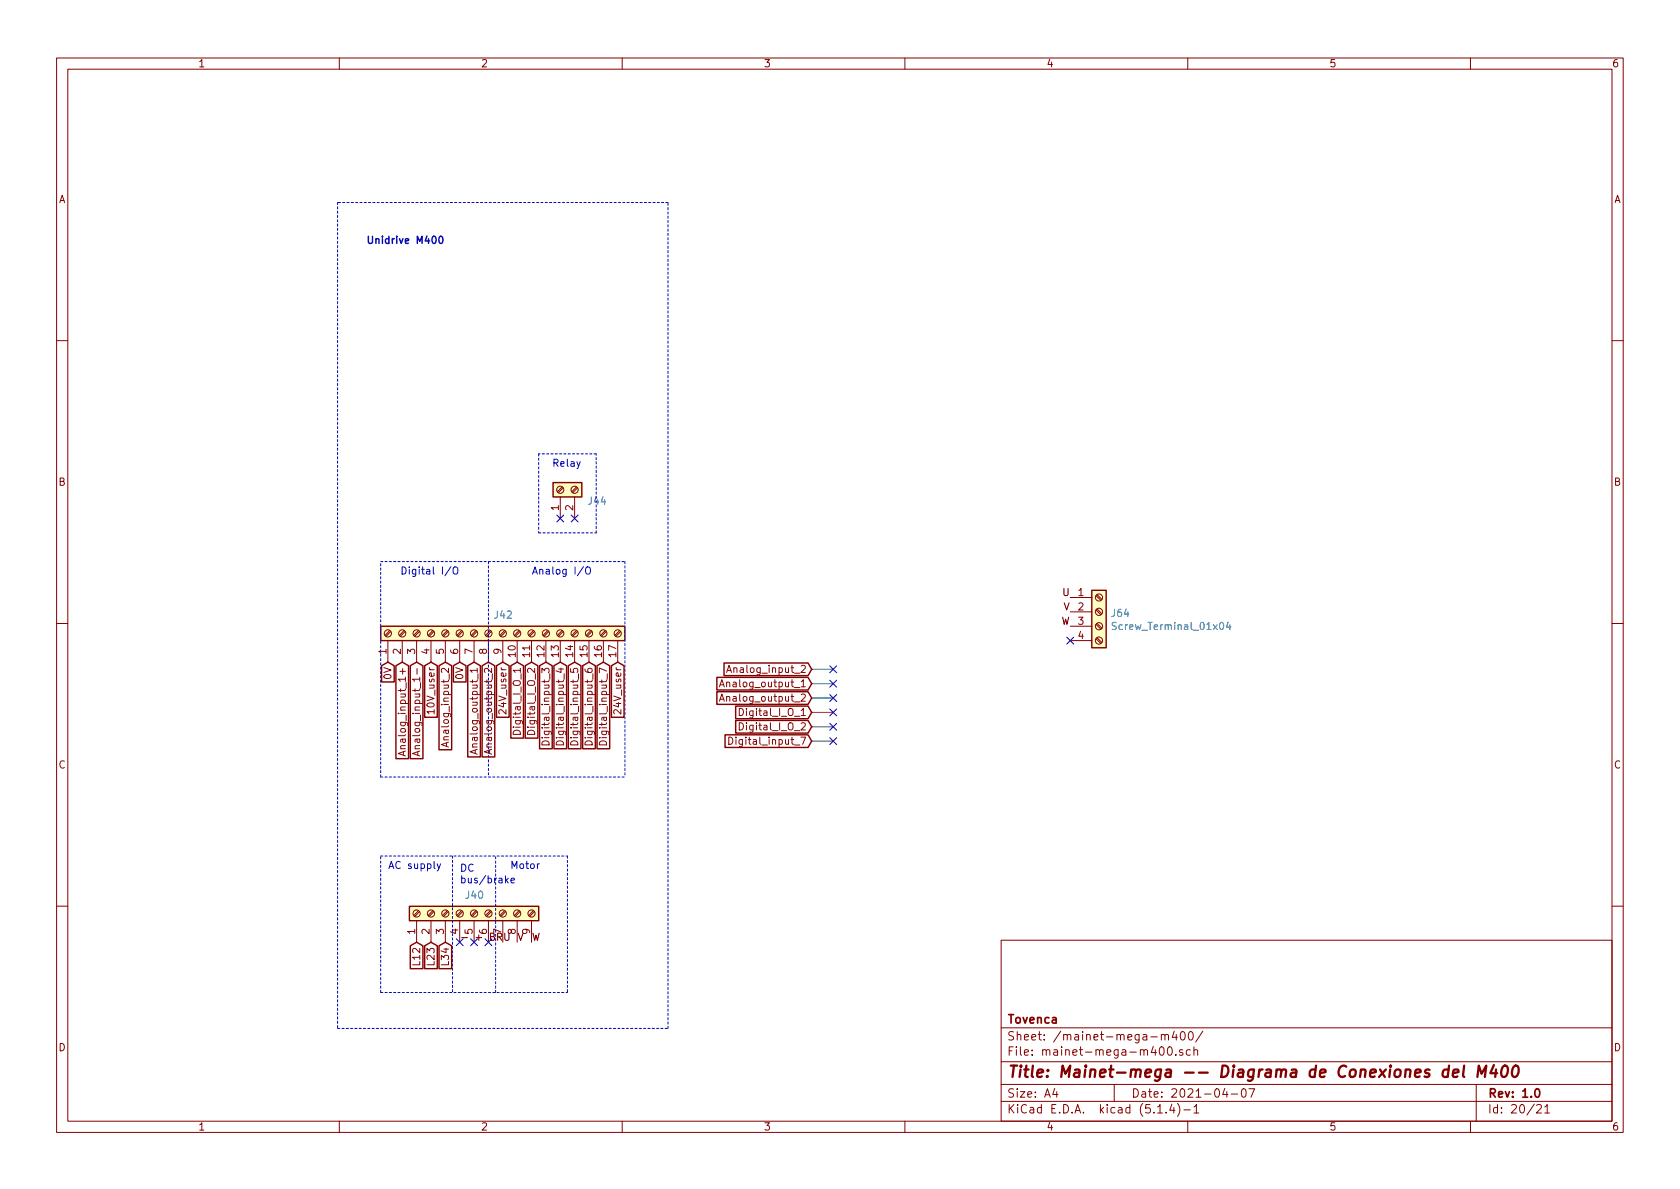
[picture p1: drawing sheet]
<svg xmlns="http://www.w3.org/2000/svg" width="297mm" height="210mm" viewBox="0 0 297 210" stroke-linecap="round" stroke-linejoin="round" font-family="sans-serif">
<g fill="none" stroke="#840000" stroke-width=".18">
<path d="M10 10.3h277v189.9h-277zM12 12.2h273v186.1h-273zM60 10.3v1.9M110 10.3v1.9M160 10.3v1.9M210 10.3v1.9M260 10.3v1.9M10 60.2h2M285 60.2h2M99.1 87.9v3.8M99.4 86.1l-.8 .9M99.6 86.3l-.9 .8"/>
<path d="M101.6 87.9v3.8M101.9 86.1l-.8 .9M102.1 86.3l-.8 .8M10 110.3h2M68.6 113.3v3.8M68.9 111.5l-.8 .9M69.1 111.7l-.9 .8M71.1 113.3v3.8M71.2 118.2v1M71.5 111.5l-.9 .9M71.6 111.7l-.8 .8M73.7 113.3v3.8"/>
<path d="M73.7 118.2v1M74 111.5l-.8 .9M74.2 111.7l-.9 .8M76.2 113.3v3.8M76.5 111.5l-.8 .9M76.7 111.7l-.8 .8M78.7 113.3v3.8M79.1 111.5l-.9 .9M79.2 111.7l-.8 .8M79.3 118.2v.8l-.7-.8h-.2h-.2l-.2 .2 .2 .5M81.3 113.3v3.8M81.6 111.5l-.8 .9"/>
<path d="M81.8 111.7l-.9 .8M83.8 113.3v3.8M84.2 111.5l-.9 .9M84.3 111.7l-.8 .8M84.4 118.5h-1.3l.4 .4M84.4 118.2v.7M86.4 113.3v3.8M86.7 111.5l-.8 .9M86.9 111.7l-.9 .8M86.9 118.2v.8l-.7-.8h-.2h-.2l-.2 .2 .2 .5M88.9 113.3v3.8M89.2 111.5l-.8 .9"/>
<path d="M89.4 111.7l-.8 .8M91.4 113.3v3.8M91.8 111.5l-.9 .9M91.9 111.7l-.8 .8M94 113.3v3.8M94.3 111.5l-.8 .9M94.5 111.7l-.9 .8M95.8 119v-.8l.5 .4 .1-.4h.6l.1 .2-.1 .6M96.5 113.3v3.8M96.9 111.5l-.9 .9M97 111.7l-.8 .8M99.1 113.3v3.8"/>
<path d="M99.2 118.1v.8l-.9-.3M99.4 111.5l-.8 .9M99.6 111.7l-.9 .8M100.9 118.2v.6l.6 .1-.1-.2 .1-.5h.5l.2 .2-.2 .5M101.6 113.3v3.8M101.9 111.5l-.8 .9M102.1 111.7l-.8 .8M103.4 118.3v.2a.79 .79 0 0 0 1.3 .2l-.1-.5h-.6l-.1 .5 .3 .2M104.1 113.3v3.8M104.5 111.5l-.9 .9M104.6 111.7l-.8 .8M106.7 113.3v3.8"/>
<path d="M107 111.5l-.8 .9M107.2 111.7l-.9 .8M107.2 118.7l-1.2-.6v.9M109.2 113.3v3.8M109.6 111.5l-.9 .9M109.7 111.7l-.8 .8M128.5 118.9l.4-1.3 .4 1.3M128.6 118.6h.6M141.7 117.8l.4-.2 .2 .2 .1 .2-.1 .2-.7 .7h.8M189.2 105.7h3.8M189.2 108.2h3.8M189.2 110.7h3.8"/>
<path d="M189.2 113.3h3.8M193.8 112.9l.8 .9M193.8 110.4l.8 .8M193.8 107.9l.8 .8M193.8 105.3l.8 .9M194 112.8l.8 .8M194 110.2l.8 .9M194 107.7l.8 .8M194 105.2l.8 .8M285 110.3h2M71.3 132.9v.6M71.7 132.8l-1.3 .4 1.3 .5"/>
<path d="M73.4 132.4h.8M73.9 132.9v.6M74.2 132.8l-1.3 .4 1.3 .5M74.2 131.8l-.8 .1v.3l.1 .2M76.8 125.9h-1.3l.3 .3M76.8 125.5v.7M78.9 131.4v.6M79.3 131.2l-1.3 .5 1.3 .4M84 132.6v.6M84.4 132.5l-1.3 .4 1.3 .5M86.6 132.6v.6M86.9 132.5l-1.3 .4 1.3 .5"/>
<path d="M90.9 129.3a.66 .66 0 0 1 .8-.1 .66 .66 0 0 1 .3 .7h-1.3zM93.4 129.3a.66 .66 0 0 1 .8-.1 .66 .66 0 0 1 .3 .7h-1.2zM95.9 131.2a.68 .68 0 0 1 .8-.2 .68 .68 0 0 1 .4 .7h-1.3zM98.4 131.2a.68 .68 0 0 1 .8-.2 .68 .68 0 0 1 .4 .7h-1.3zM101 131.2a.68 .68 0 0 1 .7-.2 .68 .68 0 0 1 .5 .7h-1.3zM103.5 131.2a.68 .68 0 0 1 .8-.2 .68 .68 0 0 1 .4 .7h-1.3zM106 131.2a.68 .68 0 0 1 .8-.2 .68 .68 0 0 1 .4 .7h-1.2zM127.2 121.5l.4-1.3 .5 1.3M127.2 124l.4-1.3 .5 1.3M127.3 121.1h.6M127.3 123.6h.6M128.9 130.3a.64 .64 0 0 1 .7 .7 .64 .64 0 0 1-.7 .6z"/>
<path d="M130.7 125.3a.64 .64 0 0 1 .7 .6 .64 .64 0 0 1-.7 .6zM130.7 127.8a.64 .64 0 0 1 .7 .6 .64 .64 0 0 1-.7 .7zM141.6 130.3h.8l-.5 1.3M141.7 120.5l.3-.3v1.3M141.7 122.9l.4-.2 .2 .2 .1 .2-.1 .2-.7 .7h.8M141.7 121.5h.7M10 160.2h2M73.7 162.8v3.8M74 161l-.8 .9M74.2 161.2l-.9 .9M76.2 162.8v3.8M76.5 161l-.8 .9"/>
<path d="M76.7 161.2l-.8 .9M78.7 162.8v3.8M79.1 161l-.9 .9M79.2 161.2l-.8 .9M81.3 162.8v3.8M81.6 161l-.8 .9M81.8 161.2l-.9 .9M83.8 162.8v3.8M84.2 161l-.9 .9M84.3 161.2l-.8 .9M86.4 162.8v3.8M86.7 161l-.8 .9"/>
<path d="M86.9 161.2l-.9 .9M88.9 162.8v3.8M89.2 161l-.8 .9M89.4 161.2l-.8 .9M91.4 162.8v3.8M91.8 161l-.9 .9M91.9 161.2l-.8 .9M94 162.8v3.8M94.3 161l-.8 .9M94.5 161.2l-.9 .9M177 166.3h108v32h-108zM285 160.2h2"/>
<path d="M60 198.3v1.9M110 198.3v1.9M160 198.3v1.9M177 194.8h108M177 191.8h108M177 187.8h108M177 181.8h108M186.5 192.5l-.4 1h1M186.8 193v1M197 191.8v3M204.7 196.8h.8M205.1 185.3l.4-.2a.94 .94 0 0 1 0 1.5 .82 .82 0 0 1-.4-1.3z"/>
<path d="M205.3 183.1l.2-.2 .4 .1 .1 .9M205.3 182.9v1M206 183.1l.2-.2 .4 .1v.9M206.2 196.7v.1M206.6 185.2l.2-.1a.8 .8 0 0 1 .5 .8 .8 .8 0 0 1-.5 .7 1 1 0 0 1-.2-1.4zM207.2 195.2l-.4 1.1h.9M207.5 195.8v1M207.6 182.3l-.3 1.1h.9M207.9 186.5v.1M208 182.9v1M208.2 195.1a1.71 1.71 0 0 1 0 2.3M208.8 182.6l.2-.2a.8 .8 0 0 1 .6 .8 .8 .8 0 0 1-.6 .7l-.2-.1-.1-.4z"/>
<path d="M209.1 185.7a.37 .37 0 0 0-.6 .1l.1 .2 .5 .2 .1 .1-.2 .3-.5-.1M209.3 196.3h1.2M210 198.3v1.9M210.3 182.5l.2-.1a.8 .8 0 0 1 .5 .8 .8 .8 0 0 1-.5 .7 1 1 0 0 1-.2-1.4zM210.5 185.7l-.5-.1-.2 .3v.6l.2 .1 .5-.1M211.1 195.8l.4-.5v1.5M211.1 185.7h.1a.37 .37 0 0 1 .6 .1v.8M211.1 196.8h.9M211.1 185.1v1.5M212.7 182.3l-1.3 2M216.6 192.5l-.4 1h.9M216.9 193v1"/>
<path d="M217.7 193.5h1.1M219.6 192.7l.4-.2a.94 .94 0 0 1 0 1.5 .82 .82 0 0 1-.4-1.3zM220.8 192.5h1l-.6 1.5M260 198.3v1.9M261 191.8v6.5M271.7 195.5l.2-.2h.4l.2 .5-.9 1h.9M273.1 195.8l.5-.5v1.5M273.1 196.8h.9"/>
<circle cx="99.1" cy="86.6" r=".63"/>
<circle cx="101.6" cy="86.6" r=".63"/>
<circle cx="68.6" cy="112" r=".63"/>
<circle cx="71.1" cy="112" r=".63"/>
<circle cx="73.7" cy="112" r=".63"/>
<circle cx="76.2" cy="112" r=".63"/>
<circle cx="78.7" cy="112" r=".63"/>
<circle cx="81.3" cy="112" r=".63"/>
<circle cx="83.8" cy="112" r=".63"/>
<circle cx="86.4" cy="112" r=".63"/>
<circle cx="88.9" cy="112" r=".63"/>
<circle cx="91.4" cy="112" r=".63"/>
<circle cx="94" cy="112" r=".63"/>
<circle cx="96.5" cy="112" r=".63"/>
<circle cx="99.1" cy="112" r=".63"/>
<circle cx="101.6" cy="112" r=".63"/>
<circle cx="104.1" cy="112" r=".63"/>
<circle cx="106.7" cy="112" r=".63"/>
<circle cx="109.2" cy="112" r=".63"/>
<circle cx="194.3" cy="113.3" r=".63"/>
<circle cx="194.3" cy="108.2" r=".63"/>
<circle cx="194.3" cy="110.7" r=".63"/>
<circle cx="194.3" cy="105.7" r=".63"/>
<circle cx="73.7" cy="161.5" r=".63"/>
<circle cx="76.2" cy="161.5" r=".63"/>
<circle cx="78.7" cy="161.5" r=".63"/>
<circle cx="81.3" cy="161.5" r=".63"/>
<circle cx="83.8" cy="161.5" r=".63"/>
<circle cx="86.4" cy="161.5" r=".63"/>
<circle cx="88.9" cy="161.5" r=".63"/>
<circle cx="91.4" cy="161.5" r=".63"/>
<circle cx="94" cy="161.5" r=".63"/>
</g>
<path d="M271.5 192.7l.2-.2a.81 .81 0 0 1 .6 .6 .81 .81 0 0 1-.3 .8l-.1 .1a.79 .79 0 0 1-.4-1.3z" fill="none" stroke="#840000" stroke-width=".3"/>
<path d="M256.1 189.2a.68 .68 0 0 0-1 .3l-.1 .6 .2 .2 .2 .1 .6-.1M256.2 188.4l-.2 2M256.9 189.8l1-.2-.1-.4-.5-.1-.4 .3v.9l.2 .1 .6-.1M258.9 188.4l-.2 1.8 .2 .2M261.2 190.4l.3-2 .5 1.5 .8-1.5-.3 2M264.1 188.3l-.6 1.5h1.2M264.5 189.1l-.1 1.3M265.7 188.6a.45 .45 0 0 1 .5-.2 .45 .45 0 0 1 .4 .4 1.15 1.15 0 0 1-.8 1.6l-.2-.1a1.5 1.5 0 0 1 .1-1.7zM267.6 188.6a.45 .45 0 0 1 .5-.2 .45 .45 0 0 1 .4 .4 1.15 1.15 0 0 1-.8 1.6l-.2-.1a1.5 1.5 0 0 1 .1-1.7z" fill="none" stroke="#840000" stroke-width=".41"/>
<g fill="#ffffc2" stroke="#ffffc2" stroke-width=".18">
<path d="M67.3 110.7h43.2v2.6h-43.2z"/>
<path d="M193 104.4h2.6v10.1h-2.6z"/>
<path d="M72.4 160.3h22.8v2.5h-22.8z"/>
<path d="M97.8 85.3h5.1v2.6h-5.1z"/>
</g>
<g fill="none" stroke="#840000" stroke-width=".25">
<path d="M97.8 85.3h5.1v2.6h-5.1zM67.3 110.7h43.2v2.6h-43.2zM67.5 117.7l1.1-.6 1.1 .6v2.9h-2.2zM70 117.7l1.1-.6 1.1 .6v16.5h-2.2zM72.5 117.7l1.2-.6 1.1 .6v16.5h-2.3zM75.1 117.7l1.1-.6 1.1 .6v9.1h-2.2zM77.6 117.7l1.1-.6 1.2 .6v14.9h-2.3zM80.2 117.7l1.1-.6 1.1 .6v2.9h-2.2zM82.7 117.7l1.1-.6 1.1 .6v16.2h-2.2zM85.2 117.7l1.2-.6 1.1 .6v16.2h-2.3zM87.8 117.7l1.1-.6 1.1 .6v9.1h-2.2zM90.3 117.7l1.1-.6 1.2 .6v12.8h-2.3z"/>
<path d="M92.9 117.7l1.1-.6 1.1 .6v12.8h-2.2zM95.4 117.7l1.1-.6 1.1 .6v14.7h-2.2zM97.9 117.7l1.2-.6 1.1 .6v14.7h-2.3zM100.5 117.7l1.1-.6 1.1 .6v14.7h-2.2zM103 117.7l1.1-.6 1.2 .6v14.7h-2.3zM105.6 117.7l1.1-.6 1.1 .6v14.7h-2.2zM108.1 117.7l1.1-.6 1.1 .6v9.1h-2.2zM126.7 119.8h16.2l.6 1.1-.6 1.1h-16.2zM128 117.2h14.9l.6 1.2-.6 1.1h-14.9zM193 104.4h2.6v10.1h-2.6zM126.7 122.3h16.2l.6 1.1-.6 1.2h-16.2zM128.2 129.9h14.7l.6 1.2-.6 1.1h-14.7z"/>
<path d="M130.1 124.9h12.8l.6 1.1-.6 1.1h-12.8zM130.1 127.4h12.8l.6 1.1-.6 1.1h-12.8zM72.4 160.3h22.8v2.5h-22.8zM72.5 167.3l1.2-.7 1.1 .7v4h-2.3zM75.1 167.3l1.1-.7 1.1 .7v4h-2.2zM77.6 167.3l1.1-.7 1.2 .7v4h-2.3z"/>
</g>
<path d="M197.4 110.1h-.5l-.2 .1v.4l.6 .2 .1 .3-.3 .2h-.5M217.1 110l-.3 .9h.8M217.4 110.5v.8" fill="none" stroke="#008484" stroke-width=".18"/>
<g fill="none" stroke="#0000c2" stroke-width=".18" stroke-dasharray=".4 .4">
<path d="M59.7 35.8v146.1M118.1 35.8h-58.4M67.3 99.3h43.2M86.4 99.3v38.1M95.2 94.2h10.2M95.2 80.3v13.9M105.4 94.2v-13.9M105.4 80.3h-10.2M110.5 99.3v38.1M67.3 137.4v-38.1M67.3 137.4h43.2M67.3 151.4h33"/>
<path d="M80 151.4v24.1M100.3 151.4v24.1M67.3 175.5h33M67.3 175.5v-24.1M87.6 175.5v-24.1M59.7 181.9h58.4M118.1 181.9v-146.1"/>
</g>
<path d="M143.5 118.4h3.8M143.5 120.9h3.8M143.5 123.4h3.8M143.5 126h3.8M143.5 128.5h3.8M143.5 131.1h3.8" fill="none" stroke="#008400" stroke-width=".18"/>
<path d="M81.6 165.8h1" fill="none" stroke="#000" stroke-width=".18"/>
<path d="M71.1 100.2a.64 .64 0 0 1 .7 .7 .64 .64 0 0 1-.7 .6zM72.4 100.2v.2M72.4 100.7v.8M103.2 100.2l-1.1 1.6M103.6 100.4l.2-.2a.45 .45 0 0 1 .6 .5v.4l-.2 .4h-.5a1 1 0 0 1-.1-1.1zM77.3 152.7l.3 .9M77.9 152.7l-.4 1.2-.2 .1M89.5 155.6l.4 .5M89.9 155.3l-.5 .5M90.3 155.7l.7-.1-.1-.3h-.4l-.2 .2 .1 .6h.5M95.4 152.7l-.3 .1-.1 .2" fill="none" stroke="#0000c2" stroke-width=".18"/>
<path d="M65.1 41.8v1l.3 .2h.3l.2-.2v-1" fill="none" stroke="#0000c2" stroke-width=".25"/>
<g fill="none" stroke="#000084" stroke-width=".18">
<path d="M98.5 91.1l1.2 1.2M99.7 91.1l-1.2 1.2M101 91.1l1.2 1.2M102.2 91.1l-1.2 1.2M146.7 117.7l1.2 1.3M147.9 117.7l-1.2 1.3M188.6 112.7l1.2 1.2M189.8 112.7l-1.2 1.2M146.7 120.3l1.2 1.2M146.7 122.8l1.2 1.2M146.7 127.9l1.2 1.2M146.7 125.4l1.2 1.2"/>
<path d="M146.7 130.4l1.2 1.3M147.9 120.3l-1.2 1.2M147.9 122.8l-1.2 1.2M147.9 127.9l-1.2 1.2M147.9 125.4l-1.2 1.2M147.9 130.4l-1.2 1.3M80.7 166l1.2 1.2M81.9 166l-1.2 1.2M83.2 166l1.2 1.2M84.4 166l-1.2 1.2M85.8 166l1.2 1.2M87 166l-1.2 1.2"/>
</g>
<text font-size="2.8" fill="#840000" x="178" y="190.5">Title: Mainet-mega -- Diagrama de Conexiones del M400</text>
<g font-size="2.1" fill="#840000">
<text x="178" y="184">Sheet: /mainet-mega-m400/</text>
<text x="178" y="181">Tovenca</text>
<text x="178" y="186.7">File: mainet-mega-m400.sch</text>
<text x="178" y="196.9">KiCad E.D.A. kicad (5.1.4)-1</text>
<text x="178" y="194.1">Size: A4</text>
<text x="200" y="194.1">Date: 2021-04-07</text>
<text x="263" y="194.1">Rev: 1.0</text>
<text x="263" y="196.9">Id: 20/21</text>
</g>
<g font-size="1.8" fill="#840000">
<text x="35" y="11.9">1</text>
<text x="85" y="11.9">2</text>
<text x="135" y="11.9">3</text>
<text x="185" y="11.9">4</text>
<text x="235" y="11.9">5</text>
<text x="285" y="11.9">6</text>
<text x="10.4" y="35.9">A</text>
<text x="285.4" y="35.9">A</text>
<text x="10.4" y="85.9">B</text>
<text x="285.4" y="85.9">B</text>
<text x="98.8" y="90.3" transform="rotate(-90 98.8 90.3)">1</text>
<text x="101.3" y="90.3" transform="rotate(-90 101.3 90.3)">2</text>
<text x="190.7" y="105.4">1</text>
<text x="190.7" y="107.9">2</text>
<text x="190.7" y="110.5">3</text>
<text x="190.7" y="113">4</text>
<text x="68.3" y="115.7" transform="rotate(-90 68.3 115.7)">1</text>
<text x="70.9" y="115.7" transform="rotate(-90 70.9 115.7)">2</text>
<text x="73.4" y="115.7" transform="rotate(-90 73.4 115.7)">3</text>
<text x="75.9" y="115.7" transform="rotate(-90 75.9 115.7)">4</text>
<text x="78.5" y="115.7" transform="rotate(-90 78.5 115.7)">5</text>
<text x="81" y="115.7" transform="rotate(-90 81 115.7)">6</text>
<text x="83.6" y="115.7" transform="rotate(-90 83.6 115.7)">7</text>
<text x="86.1" y="115.7" transform="rotate(-90 86.1 115.7)">8</text>
<text x="88.6" y="115.7" transform="rotate(-90 88.6 115.7)">9</text>
<text x="91.2" y="116.1" transform="rotate(-90 91.2 116.1)">10</text>
<text x="93.7" y="116.1" transform="rotate(-90 93.7 116.1)">11</text>
<text x="96.3" y="116.1" transform="rotate(-90 96.3 116.1)">12</text>
<text x="98.8" y="116.1" transform="rotate(-90 98.8 116.1)">13</text>
<text x="101.3" y="116.1" transform="rotate(-90 101.3 116.1)">14</text>
<text x="103.9" y="116.1" transform="rotate(-90 103.9 116.1)">15</text>
<text x="106.4" y="116.1" transform="rotate(-90 106.4 116.1)">16</text>
<text x="109" y="116.1" transform="rotate(-90 109 116.1)">17</text>
<text x="129.5" y="119">Analog_input_2</text>
<text x="69.2" y="120" transform="rotate(-90 69.2 120)">0V</text>
<text x="76.8" y="125.7" transform="rotate(-90 76.8 125.7)">10V_user</text>
<text x="81.9" y="120" transform="rotate(-90 81.9 120)">0V</text>
<text x="89.5" y="125.7" transform="rotate(-90 89.5 125.7)">24V_user</text>
<text x="109.9" y="125.7" transform="rotate(-90 109.9 125.7)">24V_user</text>
<text x="128.3" y="121.5">Analog_output_1</text>
<text x="128.3" y="124.1">Analog_output_2</text>
<text x="74.3" y="131.7" transform="rotate(-90 74.3 131.7)">Analog_input_1-</text>
<text x="79.4" y="131.1" transform="rotate(-90 79.4 131.1)">Analog_input_2</text>
<text x="92.1" y="129.1" transform="rotate(-90 92.1 129.1)">Digital_I_O_1</text>
<text x="94.6" y="129.1" transform="rotate(-90 94.6 129.1)">Digital_I_O_2</text>
<text x="97.2" y="130.6" transform="rotate(-90 97.2 130.6)">Digital_input_3</text>
<text x="99.7" y="130.6" transform="rotate(-90 99.7 130.6)">Digital_input_4</text>
<text x="102.2" y="130.6" transform="rotate(-90 102.2 130.6)">Digital_input_5</text>
<text x="104.8" y="130.6" transform="rotate(-90 104.8 130.6)">Digital_input_6</text>
<text x="107.3" y="130.6" transform="rotate(-90 107.3 130.6)">Digital_input_7</text>
<text x="130" y="131.7">Digital_input_7</text>
<text x="131.5" y="126.6">Digital_I_O_1</text>
<text x="131.5" y="129.2">Digital_I_O_2</text>
<text x="10.4" y="135.9">C</text>
<text x="71.8" y="132.2" transform="rotate(-90 71.8 132.2)">Analog_input_1+</text>
<text x="84.5" y="132.3" transform="rotate(-90 84.5 132.3)">Analog_output_1</text>
<text x="87" y="132.3" transform="rotate(-90 87 132.3)">Analog_output_2</text>
<text x="285.4" y="135.9">C</text>
<text x="73.4" y="165.2" transform="rotate(-90 73.4 165.2)">1</text>
<text x="75.9" y="165.2" transform="rotate(-90 75.9 165.2)">2</text>
<text x="78.5" y="165.2" transform="rotate(-90 78.5 165.2)">3</text>
<text x="81" y="165.2" transform="rotate(-90 81 165.2)">4</text>
<text x="83.6" y="165.2" transform="rotate(-90 83.6 165.2)">5</text>
<text x="86.1" y="165.2" transform="rotate(-90 86.1 165.2)">6</text>
<text x="88.6" y="165.2" transform="rotate(-90 88.6 165.2)">7</text>
<text x="91.2" y="165.2" transform="rotate(-90 91.2 165.2)">8</text>
<text x="93.7" y="165.2" transform="rotate(-90 93.7 165.2)">9</text>
<text x="74.3" y="170.5" transform="rotate(-90 74.3 170.5)">L12</text>
<text x="76.8" y="170.5" transform="rotate(-90 76.8 170.5)">L23</text>
<text x="79.4" y="170.5" transform="rotate(-90 79.4 170.5)">L34</text>
<text x="10.4" y="185.9">D</text>
<text x="285.4" y="185.9">D</text>
<text x="35" y="199.9">1</text>
<text x="85" y="199.9">2</text>
<text x="135" y="199.9">3</text>
<text x="185" y="199.9">4</text>
<text x="235" y="199.9">5</text>
<text x="285" y="199.9">6</text>
</g>
<g font-size="1.8" fill="#0000c2">
<text x="66.8" y="43.1">Unidrive M400</text>
<text x="98.1" y="82.5">Relay</text>
<text x="73" y="101.6">Digital I/O</text>
<text x="94" y="101.6">Analog I/O</text>
<text x="68.6" y="153.7">AC supply</text>
<text x="81.3" y="154.1">DC</text>
<text x="90.2" y="153.7">Motor</text>
<text x="81.3" y="156.2">bus/brake</text>
</g>
<g font-size="1.8" fill="#008484">
<text x="104.1" y="89.2">J44</text>
<text x="87.5" y="109.4">J42</text>
<text x="196.6" y="109.1">J64</text>
<text x="197.4" y="111.4">Screw_Terminal_01x04</text>
<text x="82.4" y="158.9">J40</text>
</g>
<g font-size="1.8">
<text x="188" y="105.4">U</text>
<text x="188.1" y="107.9">V</text>
<text x="187.6" y="110.5">W</text>
<text x="83.8" y="166.4">+</text>
<text x="86.4" y="166.4">BR</text>
<text x="88.9" y="166.4">U</text>
<text x="91.4" y="166.4">V</text>
<text x="94" y="166.4">W</text>
</g>
</svg>
